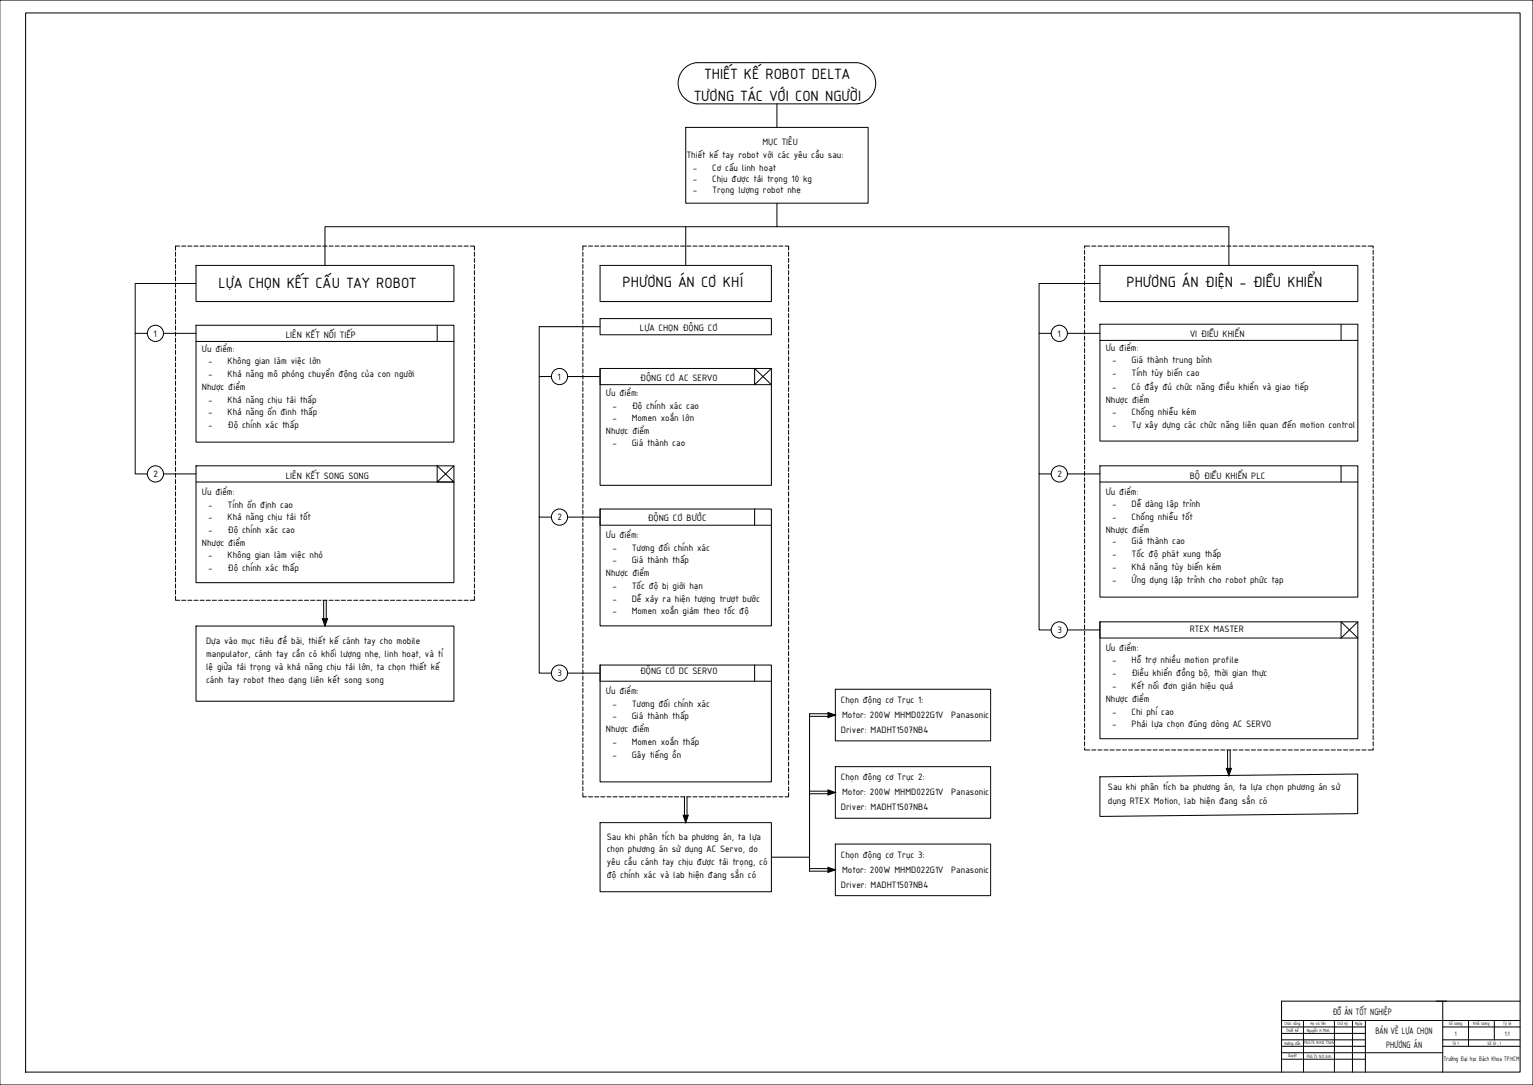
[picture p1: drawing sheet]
<svg xmlns="http://www.w3.org/2000/svg" width="1189mm" height="841mm" viewBox="0 0 1189 841" stroke-linecap="round" stroke-linejoin="round" font-family="sans-serif">
<g fill="none" stroke="#000" stroke-width=".78">
<path d="M532 99h141v58h-141zM540 81h125M603 81v18M665 80a16 16 0 0 0 14-16 16 16 0 0 0-14-15h-125a16 16 0 0 0-14 16 16 16 0 0 0 14 15M603 157v19h350v30M532 176v30M603 176h-351v30M152 206h200v28h-200zM152 220h-47v38h9M465 206h133v28h-133zM853 206h200v28h-200zM853 220h-47v38h9"/>
<path d="M105 258v109h9M127 258h25M152 252h200v91h-200zM339 252v13M465 253h-47v39h10M465 247h133v13h-133zM806 258v109h9M828 258h25M853 251h200v91h-200zM1040 251v13M152 265h200M853 264h200"/>
<path d="M418 292v109h10M440 292h25M465 286h133v90h-133zM465 286v12h133l-13-12v12l13-12M127 367h25M152 361h200v91h-200zM152 374h200M352 361l-13 13h13l-13-13v13M806 367v121h9M828 367h25M853 361h200v102h-200zM853 374h200"/>
<path d="M1040 361v13M465 395h133v90h-133zM465 395v12h133M585 395v12M418 401v121h10M440 401h25M152 485h200v59h-200zM828 488h25M853 482h200v91h-200zM853 482v13h200l-13-13v13l13-13M465 516h133v90h-133zM465 516v12h133"/>
<path d="M585 516v12M440 522h25M853 602l200-2v31l-200 2zM465 638h133v53h-133z"/>
<circle cx="121" cy="258" r="6"/>
<circle cx="822" cy="258" r="6"/>
<circle cx="434" cy="292" r="6"/>
<circle cx="121" cy="367" r="6"/>
<circle cx="822" cy="367" r="6"/>
<circle cx="434" cy="401" r="6"/>
<circle cx="822" cy="488" r="6"/>
<circle cx="434" cy="522" r="6"/>
</g>
<!-- layer: Lien dam 07 -->
<path d="M0 0h1189v841h-1189M1119 776v55M1179 776h-185v55M994 791h185M1011 791v40M1049 791v40M1059 791v40M1139 791v20M1159 791v15M1059 816h60M1119 811h60" fill="none" stroke="#000" stroke-width=".78"/>
<!-- layer: Khung BV -->
<path d="M20 10h1159v821h-1159zM1159 811h.1" fill="none" stroke="#000" stroke-width=".78"/>
<path d="M648 534h120v40h-120zM628 553v122M648 594h120v40h-120zM648 654h120v40h-120zM598 664h30" fill="none" stroke="#000" stroke-width=".78"/>
<!-- layer: 0.5 -->
<path d="M250 480h4l-2 5zM642 552l6 2-6 2zM642 612l6 2-6 2zM951 596h4l-2 5zM530 632h4l-2 6zM642 672l6 2-6 2z" fill="#000" stroke="#000" stroke-width=".78"/>
<path d="M251 465v15M253 465v15M628 555h14M628 553h14M952 581v15M954 581v15M531 618v14M533 618v14M628 615h14M628 613h14M628 675h14M628 673h14" fill="none" stroke="#000" stroke-width=".78"/>
<!-- layer: Net manh035 -->
<path d="M994 796h65M1119 796h60M994 801h65M994 806h65M994 811h65M994 816h65M1119 806h60M994 821h65" fill="none" stroke="#000" stroke-width=".78"/>
<path d="M1114 776h8M1034 791h1v40" fill="none" stroke="#000" stroke-width=".78"/>
<g fill="none" stroke="#000" stroke-width=".78">
<path d="M136 195v4M139 191h-3v3M141 191h3M146 191h3M150 191h4M155 191h3M160 191h3M165 191h3M169 191h4M174 191h3M179 191h3M184 191h3"/>
<path d="M189 191h3M193 191h3M198 191h3M203 191h3M208 191h3M212 191h4M217 191h3M222 191h3M227 191h3M231 191h4M236 191h3M241 191h3"/>
<path d="M246 191h3M250 191h4M255 191h3M260 191h3M265 191h3M269 191h4M274 191h3M279 191h3M284 191h3M289 191h3M293 191h3M298 191h3"/>
<path d="M303 191h3M308 191h3M312 191h4M317 191h3M322 191h3M327 191h3M331 191h4M336 191h3M341 191h3M346 191h3M350 191h4M355 191h3"/>
<path d="M360 191h3M365 191h3v3M368 195v4M452 195v4M455 191h-3v3M456 191h4M461 191h3M466 191h3M471 191h3M475 191h4M480 191h3M485 191h3"/>
<path d="M490 191h3M494 191h4M499 191h3M504 191h3M509 191h3M514 191h3M518 191h3M523 191h3M528 191h3M533 191h3M537 191h4M542 191h3"/>
<path d="M547 191h3M552 191h3M556 191h4M561 191h3M566 191h3M571 191h3M575 191h4M580 191h3M585 191h3M590 191h3M595 191h3M599 191h3"/>
<path d="M604 191h3M609 191h3v3M612 195v4M841 194v3M841 199v3M845 191h-4v1M847 191h3M851 191h4M856 191h3M861 191h3M866 191h3M870 191h4"/>
<path d="M875 191h3M880 191h3M885 191h3M890 191h3M894 191h3M899 191h3M904 191h3M909 191h3M913 191h3M918 191h3M923 191h3M928 191h3"/>
<path d="M932 191h4M937 191h3M942 191h3M947 191h3M951 191h4M956 191h3M961 191h3M966 191h3M970 191h4M975 191h3M980 191h3M985 191h3"/>
<path d="M990 191h3M994 191h3M999 191h3M1004 191h3M1009 191h3M1013 191h4M1018 191h3M1023 191h3M1028 191h3M1032 191h4M1037 191h3M1042 191h3"/>
<path d="M1047 191h3M1051 191h4M1056 191h3M1061 191h4v1M1065 194v3M1065 199v3M136 200v3M136 205v3M136 210v3M136 215v3M136 219v3M368 200v3"/>
<path d="M368 205v3M368 210v3M368 215v3M368 219v3M452 200v3M452 205v3M452 210v3M452 214v4M452 219v3M612 200v3M612 205v3M612 210v3"/>
<path d="M612 214v4M612 219v3M841 203v4M841 208v3M841 213v3M841 218v3M1065 203v4M1065 208v3M1065 213v3M1065 218v3M136 224v3M136 229v3"/>
<path d="M136 234v3M136 238v4M368 224v3M368 229v3M368 234v3M368 238v4M452 224v3M452 229v3M452 234v3M452 238v3M612 224v3M612 229v3"/>
<path d="M612 234v3M612 238v3M841 223v3M841 227v3M841 232v3M841 237v3M1065 223v3M1065 227v3M1065 232v3M1065 237v3M136 243v3M136 248v3"/>
<path d="M136 253v3M136 257v4M368 243v3M368 248v3M368 253v3M368 257v4M452 243v3M452 248v3M452 253v3M452 257v4M612 243v3M612 248v3"/>
<path d="M612 253v3M612 257v4M841 242v3M841 246v4M841 251v3M841 256v3M1065 242v3M1065 246v4M1065 251v3M1065 256v3M136 262v3M136 267v3"/>
<path d="M136 272v3M136 276v4M368 262v3M368 267v3M368 272v3M368 276v4M452 262v3M452 267v3M452 272v3M452 276v4M612 262v3M612 267v3"/>
<path d="M612 272v3M612 276v4M841 261v3M841 265v4M841 270v3M841 275v3M841 280v3M1065 261v3M1065 265v4M1065 270v3M1065 275v3M1065 280v3"/>
<path d="M136 281v3M136 286v3M136 291v3M136 295v4M368 281v3M368 286v3M368 291v3M368 295v4M452 281v3M452 286v3M452 291v3M452 295v4"/>
<path d="M612 281v3M612 286v3M612 291v3M612 295v4M841 284v4M841 289v3M841 294v3M841 299v3M1065 284v4M1065 289v3M1065 294v3M1065 299v3"/>
<path d="M136 300v3M136 305v3M136 310v3M136 315v3M136 319v3M368 300v3M368 305v3M368 310v3M368 315v3M368 319v3M452 300v3M452 305v3"/>
<path d="M452 310v3M452 315v3M452 319v3M612 300v3M612 305v3M612 310v3M612 315v3M612 319v3M841 303v4M841 308v3M841 313v3M841 318v3"/>
<path d="M1065 303v4M1065 308v3M1065 313v3M1065 318v3M136 324v3M136 329v3M136 334v3M136 338v4M368 324v3M368 329v3M368 334v3M368 338v4"/>
<path d="M452 324v3M452 329v3M452 334v3M452 338v3M612 324v3M612 329v3M612 334v3M612 338v3M841 323v3M841 327v3M841 332v3M841 337v3"/>
<path d="M1065 323v3M1065 327v3M1065 332v3M1065 337v3M136 343v3M136 348v3M136 353v3M136 357v4M368 343v3M368 348v3M368 353v3M368 357v4"/>
<path d="M452 343v3M452 348v3M452 353v3M452 357v4M612 343v3M612 348v3M612 353v3M612 357v4M841 342v3M841 346v4M841 351v3M841 356v3"/>
<path d="M1065 342v3M1065 346v4M1065 351v3M1065 356v3M136 362v3M136 367v3M136 372v3M136 376v4M368 362v3M368 367v3M368 372v3M368 376v4"/>
<path d="M452 362v3M452 367v3M452 372v3M452 376v4M612 362v3M612 367v3M612 372v3M612 376v4M841 361v3M841 365v4M841 370v3M841 375v3"/>
<path d="M841 380v3M1065 361v3M1065 365v4M1065 370v3M1065 375v3M1065 380v3M136 381v3M136 386v3M136 391v3M136 395v4M368 381v3M368 386v3"/>
<path d="M368 391v3M368 395v4M452 381v3M452 386v3M452 391v3M452 395v4M612 381v3M612 386v3M612 391v3M612 395v4M841 384v4M841 389v3"/>
<path d="M841 394v3M841 399v3M1065 384v4M1065 389v3M1065 394v3M1065 399v3M136 400v3M136 405v3M136 410v3M136 415v3M136 419v3M368 400v3"/>
<path d="M368 405v3M368 410v3M368 415v3M368 419v3M452 400v3M452 405v3M452 410v3M452 415v3M452 419v3M612 400v3M612 405v3M612 410v3"/>
<path d="M612 415v3M612 419v3M841 403v4M841 408v3M841 413v3M841 418v3M1065 403v4M1065 408v3M1065 413v3M1065 418v3M136 424v3M136 429v3"/>
<path d="M136 434v3M136 438v4M368 424v3M368 429v3M368 434v3M368 438v4M452 424v3M452 429v3M452 434v3M452 438v4M612 424v3M612 429v3"/>
<path d="M612 434v3M612 438v4M841 423v3M841 427v3M841 432v3M841 437v3M1065 423v3M1065 427v3M1065 432v3M1065 437v3M136 443v3M136 448v3"/>
<path d="M136 453v3M136 457v4M368 443v3M368 448v3M368 453v3M368 457v4M452 443v3M452 448v3M452 453v3M452 457v4M612 443v3M612 448v3"/>
<path d="M612 453v3M612 457v4M841 442v3M841 446v4M841 451v3M841 456v3M1065 442v3M1065 446v4M1065 451v3M1065 456v3M136 462v3h3M141 465h3"/>
<path d="M146 465h3M150 465h4M155 465h3M160 465h3M165 465h3M169 465h4M174 465h3M179 465h3M184 465h3M189 465h3M193 465h3M198 465h3"/>
<path d="M203 465h3M208 465h3M212 465h4M217 465h3M222 465h3M227 465h3M231 465h4M236 465h3M241 465h3M246 465h3M250 465h4M255 465h3"/>
<path d="M260 465h3M265 465h3M269 465h4M274 465h3M279 465h3M284 465h3M289 465h3M293 465h3M298 465h3M303 465h3M308 465h3M312 465h4"/>
<path d="M317 465h3M322 465h3M327 465h3M331 465h4M336 465h3M341 465h3M346 465h3M350 465h4M355 465h3M360 465h3M368 462v3h-3M452 462v3"/>
<path d="M452 467v3M452 472v3M452 476v4M612 462v3M612 467v3M612 472v3M612 476v4M841 461v3M841 465v4M841 470v3M841 475v3M841 480v3"/>
<path d="M1065 461v3M1065 465v4M1065 470v3M1065 475v3M1065 480v3M452 481v3M452 486v3M452 491v3M452 495v4M612 481v3M612 486v3M612 491v3"/>
<path d="M612 495v4M841 484v4M841 489v3M841 494v3M841 499v3M1065 484v4M1065 489v3M1065 494v3M1065 499v3M452 500v3M452 505v3M452 510v3"/>
<path d="M452 515v3M452 519v3M612 500v3M612 505v3M612 510v3M612 515v3M612 519v3M841 504v3M841 508v3M841 513v3M841 518v3M1065 504v3"/>
<path d="M1065 508v3M1065 513v3M1065 518v3M452 524v3M452 529v3M452 534v3M452 538v4M612 524v3M612 529v3M612 534v3M612 538v4M841 523v3"/>
<path d="M841 527v3M841 532v3M841 537v3M1065 523v3M1065 527v3M1065 532v3M1065 537v3M452 543v3M452 548v3M452 553v3M452 557v4M612 543v3"/>
<path d="M612 548v3M612 553v3M612 557v4M841 542v3M841 546v4M841 551v3M841 556v3M1065 542v3M1065 546v4M1065 551v3M1065 556v3M452 562v3"/>
<path d="M452 567v3M452 572v3M452 576v4M612 562v3M612 567v3M612 572v3M612 576v4M841 580v1h4M841 561v3M841 565v4M841 570v3M841 575v3"/>
<path d="M1065 580v1h-4M1065 561v3M1065 565v4M1065 570v3M1065 575v3M452 581v3M452 586v3M452 591v3M452 595v4M612 581v3M612 586v3M612 591v3"/>
<path d="M612 595v4M847 581h3M851 581h4M856 581h3M861 581h3M866 581h3M870 581h4M875 581h3M880 581h3M885 581h3M890 581h3M894 581h3"/>
<path d="M899 581h3M904 581h3M909 581h3M913 581h3M918 581h3M923 581h3M928 581h3M932 581h4M937 581h3M942 581h3M947 581h3M951 581h4"/>
<path d="M956 581h3M961 581h3M966 581h3M970 581h4M975 581h3M980 581h3M985 581h3M990 581h3M994 581h3M999 581h3M1004 581h3M1009 581h3"/>
<path d="M1013 581h4M1018 581h3M1023 581h3M1028 581h3M1032 581h4M1037 581h3M1042 581h3M1047 581h3M1051 581h4M1056 581h3M452 615v3h3M452 600v3"/>
<path d="M452 605v3M452 610v3M456 618h4M461 618h3M466 618h3M471 618h3M475 618h4M480 618h3M485 618h3M490 618h3M494 618h4M499 618h3"/>
<path d="M504 618h3M509 618h3M514 618h3M518 618h3M523 618h3M528 618h3M533 618h3M537 618h4M542 618h3M547 618h3M552 618h3M556 618h4"/>
<path d="M561 618h3M566 618h3M571 618h3M575 618h4M580 618h3M585 618h3M590 618h3M595 618h3M599 618h3M604 618h3M612 615v3h-3M612 600v3"/>
<path d="M612 605v3M612 610v3"/>
</g>
<g font-size="12.4">
<text x="546" y="62">THIẾT KẾ ROBOT DELTA</text>
<text x="538" y="78">TƯƠNG TÁC VỚI CON NGƯỜI</text>
<text x="170" y="223">LỰA CHỌN KẾT CẤU TAY ROBOT</text>
<text x="483" y="223">PHƯƠNG ÁN CƠ KHÍ</text>
<text x="874" y="222">PHƯƠNG ÁN ĐIỆN - ĐIỀU KHIỂN</text>
</g>
<g font-size="7.8">
<text x="591" y="113">MỤC TIÊU</text>
<text x="533" y="122">Thiết kế tay robot với các yêu cầu sau:</text>
<text x="537" y="132">-</text>
<text x="552" y="132">Cơ cấu linh hoạt</text>
<text x="537" y="141">-</text>
<text x="552" y="141">Chịu được tải trọng 10 kg</text>
<text x="537" y="149">-</text>
<text x="553" y="149">Trọng lượng robot nhẹ</text>
<text x="496" y="256">LỰA CHỌN ĐỘNG CƠ</text>
<text x="119" y="261">1</text>
<text x="222" y="262">LIÊN KẾT NỐI TIẾP</text>
<text x="820" y="261">1</text>
<text x="923" y="261">VI ĐIỀU KHIỂN</text>
<text x="157" y="273">Ưu điểm:</text>
<text x="858" y="272">Ưu điểm:</text>
<text x="162" y="282">-</text>
<text x="177" y="282">Không gian làm việc lớn</text>
<text x="863" y="282">-</text>
<text x="878" y="282">Giá thành trung bình</text>
<text x="162" y="292">-</text>
<text x="177" y="292">Khả năng mô phỏng chuyển động của con người</text>
<text x="863" y="292">-</text>
<text x="878" y="292">Tính tùy biến cao</text>
<text x="432" y="294">1</text>
<text x="496" y="295">ĐỘNG CƠ AC SERVO</text>
<text x="157" y="302">Nhược điểm</text>
<text x="863" y="302">-</text>
<text x="878" y="302">Có đầy đủ chức năng điều khiển và giao tiếp</text>
<text x="470" y="307">Ưu điểm:</text>
<text x="162" y="312">-</text>
<text x="177" y="312">Khả năng chịu tải thấp</text>
<text x="475" y="317">-</text>
<text x="490" y="317">Độ chính xác cao</text>
<text x="858" y="312">Nhược điểm</text>
<text x="162" y="322">-</text>
<text x="177" y="322">Khả năng ổn đinh thấp</text>
<text x="863" y="322">-</text>
<text x="878" y="322">Chống nhiễu kém</text>
<text x="475" y="327">-</text>
<text x="490" y="327">Momen xoắn lớn</text>
<text x="162" y="332">-</text>
<text x="177" y="332">Độ chính xác thấp</text>
<text x="863" y="332">-</text>
<text x="878" y="332">Tự xây dựng các chức năng liên quan đến motion control</text>
<text x="470" y="337">Nhược điểm</text>
<text x="475" y="346">-</text>
<text x="490" y="346">Giá thành cao</text>
<text x="119" y="370">2</text>
<text x="222" y="371">LIÊN KẾT SONG SONG</text>
<text x="820" y="370">2</text>
<text x="923" y="371">BỘ ĐIỀU KHIỂN PLC</text>
<text x="157" y="383">Ưu điểm:</text>
<text x="858" y="383">Ưu điểm:</text>
<text x="162" y="393">-</text>
<text x="177" y="393">Tính ổn định cao</text>
<text x="863" y="393">-</text>
<text x="878" y="393">Dễ dàng lập trình</text>
<text x="162" y="403">-</text>
<text x="177" y="403">Khả năng chịu tải tốt</text>
<text x="432" y="403">2</text>
<text x="502" y="404">ĐỘNG CƠ BƯỚC</text>
<text x="863" y="403">-</text>
<text x="878" y="403">Chống nhiễu tốt</text>
<text x="162" y="413">-</text>
<text x="177" y="413">Độ chính xác cao</text>
<text x="858" y="413">Nhược điểm</text>
<text x="470" y="417">Ưu điểm:</text>
<text x="157" y="423">Nhược điểm</text>
<text x="863" y="422">-</text>
<text x="878" y="422">Giá thành cao</text>
<text x="475" y="427">-</text>
<text x="490" y="427">Tương đối chính xác</text>
<text x="863" y="432">-</text>
<text x="878" y="432">Tốc độ phát xung thấp</text>
<text x="162" y="432">-</text>
<text x="177" y="432">Không gian làm việc nhỏ</text>
<text x="475" y="437">-</text>
<text x="490" y="437">Giá thành thấp</text>
<text x="162" y="442">-</text>
<text x="177" y="442">Độ chính xác thấp</text>
<text x="863" y="441">-</text>
<text x="878" y="441">Khả năng tùy biến kém</text>
<text x="470" y="447">Nhược điểm</text>
<text x="863" y="452">-</text>
<text x="878" y="452">Ứng dụng lập trình cho robot phức tạp</text>
<text x="475" y="457">-</text>
<text x="490" y="457">Tốc độ bị giới hạn</text>
<text x="475" y="466">-</text>
<text x="490" y="466">Dễ xảy ra hiện tượng trượt bước</text>
<text x="475" y="476">-</text>
<text x="490" y="476">Momen xoắn giảm theo tốc độ</text>
<text x="820" y="491">3</text>
<text x="923" y="490">RTEX MASTER</text>
<text x="160" y="499">Dựa vào mục tiêu đề bài, thiết kế cánh tay cho mobile</text>
<text x="160" y="509">manpulator, cánh tay cần có khối lượng nhẹ, linh hoạt, và tỉ</text>
<text x="858" y="504">Ưu điểm:</text>
<text x="863" y="514">-</text>
<text x="878" y="514">Hỗ trợ nhiều motion profile</text>
<text x="160" y="519">lệ giữa tải trọng và khả năng chịu tải lớn, ta chọn thiết kế</text>
<text x="432" y="524">3</text>
<text x="496" y="522">ĐỘNG CƠ DC SERVO</text>
<text x="863" y="524">-</text>
<text x="878" y="524">Điều khiển đồng bộ, thời gian thực</text>
<text x="160" y="529">cánh tay robot theo dạng liên kết song song</text>
<text x="470" y="538">Ưu điểm:</text>
<text x="863" y="534">-</text>
<text x="878" y="534">Kết nối đơn giản hiệu quả</text>
<text x="652" y="545">Chọn động cơ Trục 1:</text>
<text x="858" y="544">Nhược điểm</text>
<text x="475" y="548">-</text>
<text x="490" y="548">Tương đối chính xác</text>
<text x="475" y="558">-</text>
<text x="490" y="558">Giá thành thấp</text>
<text x="653" y="556">Motor: 200W MHMD022G1V</text>
<text x="738" y="556">Panasonic</text>
<text x="863" y="554">-</text>
<text x="878" y="554">Chi phí cao</text>
<text x="863" y="563">-</text>
<text x="878" y="563">Phải lựa chọn đúng dòng AC SERVO</text>
<text x="470" y="568">Nhược điểm</text>
<text x="652" y="568">Driver: MADHT1507NB4</text>
<text x="475" y="578">-</text>
<text x="490" y="578">Momen xoắn thấp</text>
<text x="475" y="588">-</text>
<text x="490" y="588">Gây tiếng ồn</text>
<text x="652" y="605">Chọn động cơ Trục 2:</text>
<text x="653" y="616">Motor: 200W MHMD022G1V</text>
<text x="738" y="616">Panasonic</text>
<text x="859" y="613">Sau khi phân tích ba phương án, ta lựa chọn phương án sử</text>
<text x="859" y="623">dụng RTEX Motion, lab hiện đang sẳn có</text>
<text x="652" y="628">Driver: MADHT1507NB4</text>
<text x="470" y="651">Sau khi phân tích ba phương án, ta lựa</text>
<text x="470" y="660">chọn phương án sử dụng AC Servo, do</text>
<text x="652" y="665">Chọn động cơ Trục 3:</text>
<text x="470" y="670">yêu cầu cánh tay chịu được tải trọng, có</text>
<text x="653" y="676">Motor: 200W MHMD022G1V</text>
<text x="738" y="676">Panasonic</text>
<text x="470" y="681">độ chính xác và lab hiện đang sẳn có</text>
<text x="652" y="688">Driver: MADHT1507NB4</text>
<text x="1033" y="787">ĐỒ ÁN TỐT NGHIỆP</text>
<text x="1067" y="802">BẢN VẼ LỰA CHỌN</text>
<text x="1075" y="812">PHƯƠNG ÁN</text>
</g>
<g font-size="5.4">
<text x="1128" y="803">1</text>
<text x="1167" y="803">1:1</text>
<text x="1120" y="822">Trường Đại học Bách Khoa TP.HCM</text>
</g>
<g font-size="3.9">
<text x="996" y="795">Chức năng</text>
<text x="1016" y="795">Họ và tên</text>
<text x="1037" y="795">Chữ ký</text>
<text x="1051" y="795">Ngày</text>
<text x="1124" y="795">Số lượng</text>
<text x="1143" y="795">Khối lượng</text>
<text x="1166" y="795">Tỷ lệ</text>
<text x="997" y="800">Thiết kế</text>
<text x="1013" y="800">Nguyễn H Minh</text>
<text x="996" y="810">Hướng dẫn</text>
<text x="1011" y="810">PGS.TS N.H.Q Thịnh</text>
<text x="1126" y="810">Tờ 1</text>
<text x="1154" y="810">Số tờ : 1</text>
<text x="999" y="820">Duyệt</text>
<text x="1013" y="820">PGS.TS N.D Anh</text>
</g>
</svg>
